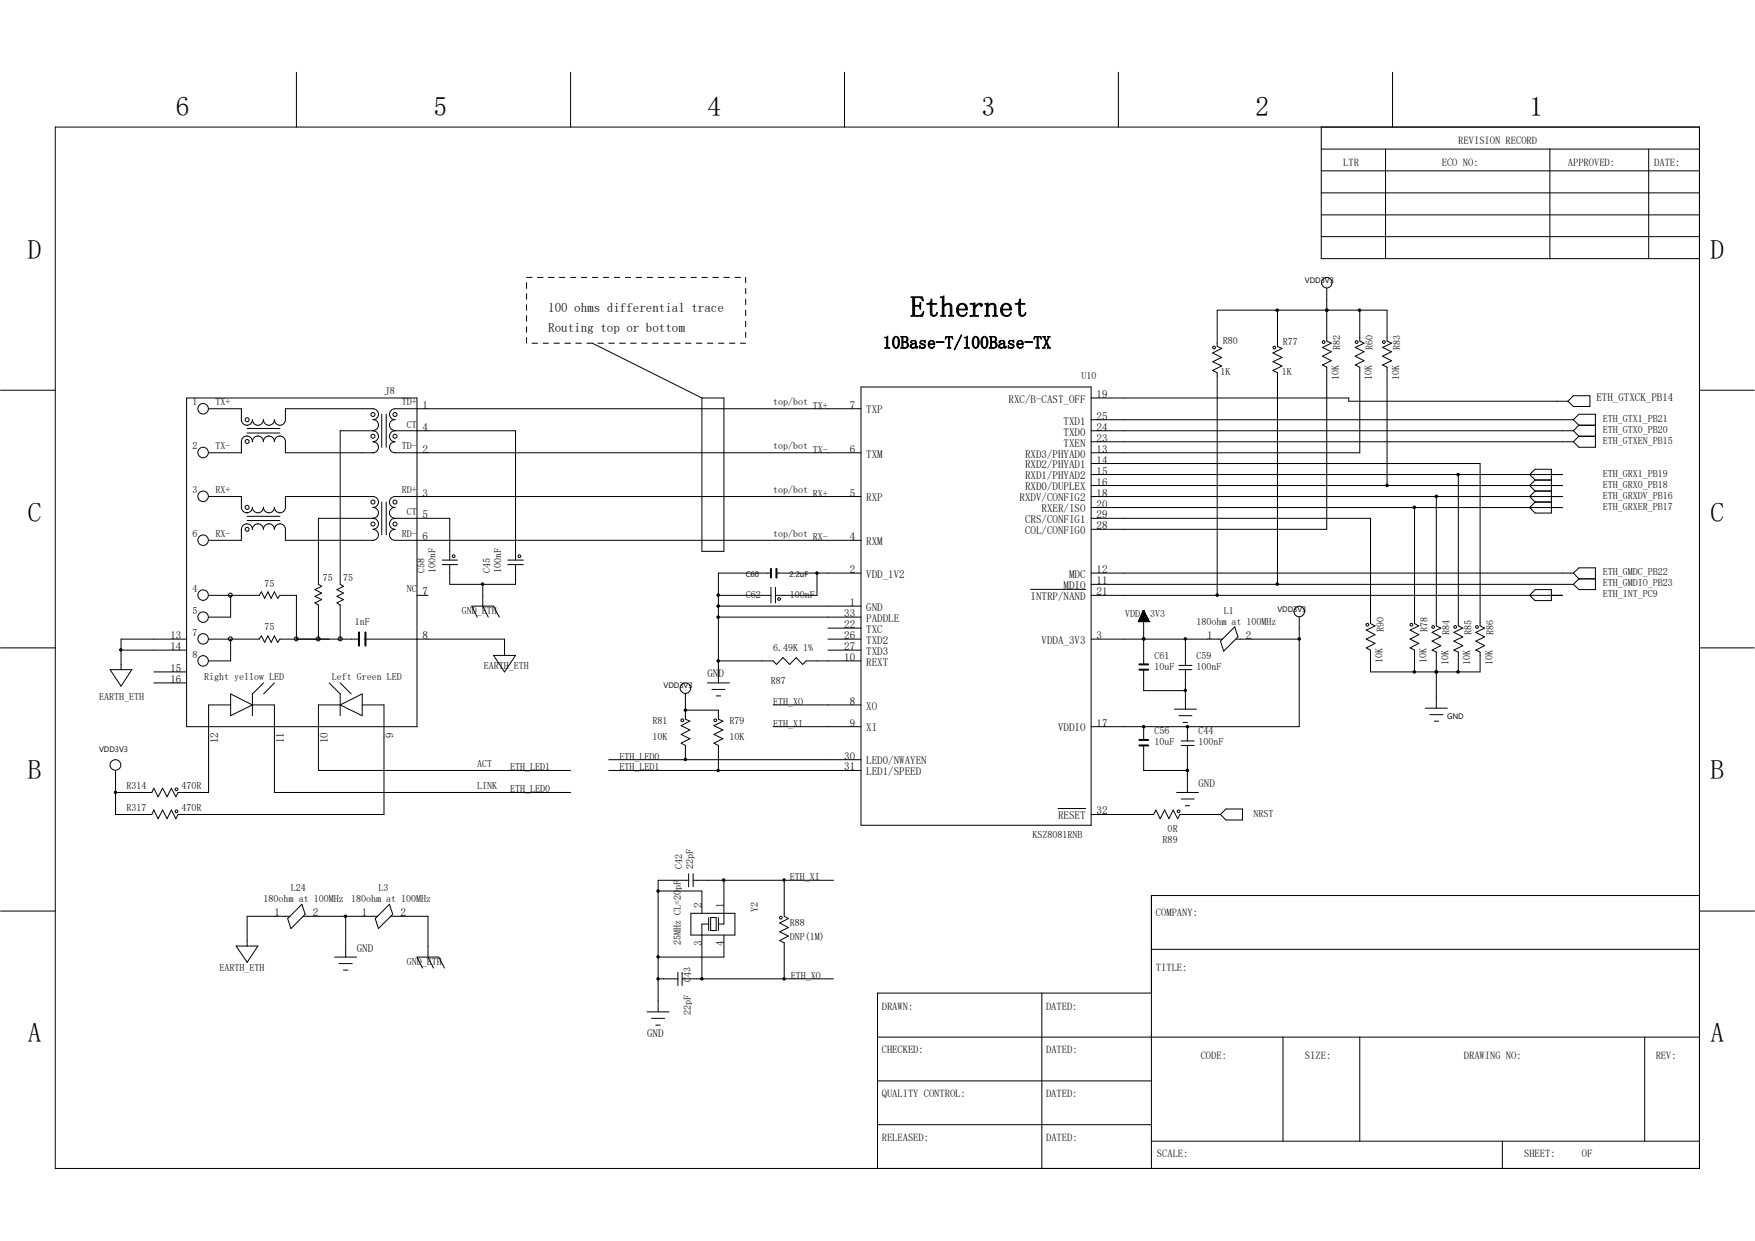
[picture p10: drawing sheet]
<svg xmlns="http://www.w3.org/2000/svg" width="297mm" height="210mm" viewBox="0 0 297 210" stroke-linecap="round" stroke-linejoin="round" font-family="sans-serif">
<g fill="none" stroke="#000" stroke-width=".17">
<path d="M50.2 12.2v9.3M96.6 12.2v9.3M142.9 12.2v9.3M189.3 12.2v9.3M235.7 12.2v9.3M9.4 21.5h278.2v176.2h-278.2zM223.6 25.2h64M223.6 28.9h64M223.6 36.4h64M223.6 21.5v22.3h64M223.6 32.6h64M234.5 25.2v18.6"/>
<path d="M262.3 25.2v18.6M279 25.2v18.6M89.1 47.8v1M89.1 49.7v.9M89.1 51.6v.9M89.1 53.4v1M89.1 55.3v.9M89.1 57.1v1M89.1 46.9h.9M90 58.1h1M91 46.9h.9M91.9 58.1h.9"/>
<path d="M92.8 46.9h1M93.8 58.1h.9M94.7 46.9h.9M95.6 58.1h1M96.6 46.9h.9M97.5 58.1h.9M98.4 46.9h.9M99.3 58.1h.9l18.6 9.3M100.2 46.9h1M101.2 58.1h.9M102.1 46.9h.9M103 58.1h1"/>
<path d="M104 46.9h.9M104.9 58.1h.9M105.8 46.9h.9M106.7 58.1h1M107.7 46.9h.9M108.6 58.1h.9M109.5 46.9h.9M110.4 58.1h1M111.4 46.9h.9M112.3 58.1h.9M113.2 46.9h.9M114.1 58.1h1"/>
<path d="M115.1 46.9h.9M116 58.1h.9M116.9 46.9h1M117.9 58.1h.9M118.8 46.9h.9M119.7 58.1h.9M120.6 46.9h1M121.6 58.1h.9M122.5 46.9h.9M123.4 58.1h1M124.4 46.9h.9M125.3 58.1h.9"/>
<path d="M126.2 46.9v.9M126.2 48.8v.9M126.2 50.6v1M126.2 52.5v.9M126.2 54.4v.9M126.2 56.2v.9M216.2 52.5v6.1l.8 .4-1.6 .7 1.6 .8-1.6 .7 1.6 .7-1.6 .8 .8 .4v35.8M223.6 40h64M224.5 52.5h.1M224.5 48.8v8.9l.8 .4-1.5 .7 1.5 .7-1.5 .8 1.5 .7-1.5 .8 .7 .3v27.5h-39.8M230.1 52.5v5.2l.7 .4-1.4 .7 1.4 .7-1.4 .8 1.4 .7-1.4 .8 .7 .3v14.5h-45.4M.1 66h9.3"/>
<path d="M31.6 67.4h39v55.6h-39zM35.3 69.2h5.6v1.8M40.9 74.8v1.8h-5.6M40.9 71a.82 .82 0 0 0 .9 1M41.8 73.8a.93 .93 0 0 1 .9 1M41.8 73.8a.84 .84 0 0 0-.9 .9M41.8 72.5h5.6M41.8 73.3h5.6M42.7 71a.93 .93 0 0 1-.9 1M43.6 73.8a.93 .93 0 0 1 1 1M43.6 73.8a.82 .82 0 0 0-.9 .9M44.6 71a.91 .91 0 0 1-.9 1 .91 .91 0 0 1-.9-1"/>
<path d="M45.5 73.8a.93 .93 0 0 1 .9 1M45.5 73.8a.82 .82 0 0 0-.9 .9M47.4 73.8a.93 .93 0 0 1 .9 1v1.8h14.8a.93 .93 0 0 0 1-.9 .93 .93 0 0 0-1-.9M47.4 73.8a.82 .82 0 0 0-1 .9M63.1 69.2a.93 .93 0 0 1 1 .9 .93 .93 0 0 1-1 .9h.1M63.1 71a.93 .93 0 0 1 1 1M63.1 72.9a.93 .93 0 0 1 1 .9 .93 .93 0 0 1-1 1h.1M63.2 69.2h-14.9v1.8a.93 .93 0 0 1-.9 1 .93 .93 0 0 1-1-1 .91 .91 0 0 1-.9 1 .91 .91 0 0 1-.9-1M63.2 72.9h.1M63.2 72.9h-5.6v26l.5 .3-1.1 .6 1.1 .6-1.1 .5 1.1 .6-1.1 .5 .6 .4v5.8M64.1 71.9a.93 .93 0 0 1-1 1h.1M64.6 70.1v5.6"/>
<path d="M65.4 70.1v5.6M66 70.1a.8 .8 0 0 0 .8 .9 .93 .93 0 0 0-.9 .9M66 72l-.1-.1a.93 .93 0 0 0 .9 1M66 73.8a.82 .82 0 0 0 .8 1 .93 .93 0 0 0-.9 .9M66 75.7a.82 .82 0 0 0 .8 .9h78.9M66.8 72.9a.82 .82 0 0 0-.9 .9M66.8 72.9h20.4v21.9M118.8 67.4h3.7v25.9h-3.7zM145.7 69.2h-78.9a.93 .93 0 0 0-.9 .9M145.7 65.5h39v74.2h-39zM184.7 67.4h43.6v.5h37M184.7 78.4h65.8v27.5l.7 .4-1.4 .7 1.4 .8-1.4 .7 1.4 .8-1.4 .7 .7 .4v3.3h-18.6v-3.7l-.7-.4 1.5-.7-1.5-.7 1.5-.8-1.5-.8 1.5-.7-.8-.4v-17.8h-47.2"/>
<path d="M184.7 71h81.6M184.7 72.9h81.6M184.7 74.8h81.6M266.3 72.9l.9 .9M266.3 71l.9-.9h2.8v5.6h-2.8l-.9-.9M266.3 71l.9 1M266.3 67h2.8v1.8h-2.8l-1-.9zM267.2 73.8l-.9 1M267.2 73.8h2.8M267.2 72h2.8M267.2 72l-.9 .9M287.6 66h9.3"/>
<path d="M35.3 84h5.6v1.9M40.9 85.9a.93 .93 0 0 0 .9 .9M41.8 88.6a.93 .93 0 0 1 .9 1 .86 .86 0 0 1 .9-.9M41.8 88.7a.84 .84 0 0 0-.9 .9v1.8h-5.6M41.8 87.4h5.6M41.8 88.1h5.6M42.7 85.9a.93 .93 0 0 1-.9 .9M43.6 88.6a.93 .93 0 0 1 1 1 .86 .86 0 0 1 .9-.9M44.6 85.9a.93 .93 0 0 1-1 .9 .93 .93 0 0 1-.9-.9h.1M45.5 88.6a.93 .93 0 0 1 .9 1 .86 .86 0 0 1 1-.9M46.4 85.9a.93 .93 0 0 1-.9 .9 .93 .93 0 0 1-.9-.9M47.4 88.6a.93 .93 0 0 1 .9 1v1.8h14.8a.93 .93 0 0 0 1-.9 .93 .93 0 0 0-1-.9"/>
<path d="M48.3 85.9a.93 .93 0 0 1-.9 .9 .93 .93 0 0 1-1-.9M63.1 87.7a.93 .93 0 0 1 1 1M63.1 84a.93 .93 0 0 1 1 1 .93 .93 0 0 1-1 .9h.1M63.1 85.9a.93 .93 0 0 1 1 .9M63.2 87.7h.1M63.2 87.7h-9.3v11.2l.5 .3-1.1 .6 1.1 .6-1.1 .5 1.1 .6-1.1 .5 .6 .4v5.8M63.2 84h-14.9v1.9M64.1 88.6a.93 .93 0 0 1-1 1h.1M64.1 86.8a.93 .93 0 0 1-1 .9h.1M64.6 85v5.5M65.4 85v5.5M66 85a.8 .8 0 0 0 .8 .9 .93 .93 0 0 0-.9 .9"/>
<path d="M66 86.8h-.1a.93 .93 0 0 0 .9 .9h9.3v7.1M66 88.7l-.1-.1a.93 .93 0 0 0 .9 1M66 90.5a.82 .82 0 0 0 .8 .9h78.9M66.8 87.8a.82 .82 0 0 0-.9 .8M66.8 89.6a.82 .82 0 0 0-.9 .9M74.8 95.5h2.6M74.8 94.8h2.6M76.1 95.5v3.4h11.1v-3.4M81.7 98.9v3.7l.9 1.8M85.9 95.5h2.7M85.9 94.8h2.7M130.5 97h-8.9v18.6"/>
<path d="M130.5 99.4v2.6M131.2 99.4v2.6M131.4 97h14.3M138.3 97v3.8h-7.1M145.7 84h-78.9a.93 .93 0 0 0-.9 1M174.4 99.7h9.3M184.7 80.3h79.7M184.7 82.2h79.7M184.7 84h79.7M184.7 85.9h79.7M184.7 97h81.6M184.7 98.9h81.6"/>
<path d="M234.7 82.2v-20.1l-.7-.3 1.5-.8-1.5-.7 1.5-.8-1.5-.7 1.5-.7-.8-.4v-5.2h-28.7v6.1l.8 .4-1.6 .7 1.6 .8-1.6 .7 1.6 .7-1.6 .8 .8 .4v37.7M239.4 85.9v19.6l.7 .4-1.5 .7 1.5 .8-1.5 .8 1.5 .7-1.5 .7 .8 .4v3.7M243.1 84v21.9l.7 .4-1.4 .7 1.4 .8-1.4 .7 1.4 .8-1.4 .7 .7 .4v9.4M246.8 80.3v25.6l.8 .4-1.6 .7 1.6 .8-1.6 .7 1.6 .8-1.6 .7 .8 .4v3.3M259.8 81.2l-.9-.9 .9-.9h2.8v7.4h-2.8l-.9-.9 .9-.9M259.8 99.8h2.8v1.8h-2.8l-.9-.8zM259.8 81.2h2.8M259.8 81.2l-.9 1 .9 .9M259.8 83.1h2.8M259.8 85h2.8M259.8 83.1l-.9 .9 .9 1M266.3 97l.9-.9h2.8v3.7h-2.8l-.9-.9"/>
<path d="M266.3 97l.9 1M267.2 98h2.8M267.2 98l-.9 .9M.1 109.6h9.3M18.6 113.3h3.7l-1.8 2.8zM20.5 110h11.1M26 113.7h5.6M26 115.6h5.6M31.6 108.2h-11.1v5.1M35.3 100.8h8.6l.3-.6 .6 1.1 .5-1.1 .6 1.1 .5-1.1 .6 1.1 .4-.5h2.8v7.4M35.3 108.2h8.6l.3-.6 .6 1.1 .5-1.1 .6 1.1 .5-1.1 .6 1.1 .4-.5h13.3M39 100.8v3.6h-3.7"/>
<path d="M39 108.2v3.6h-3.7M39 119.3h-3.7v14.8h-5.2l-.3 .7-.8-1.4-.7 1.4-.8-1.4-.7 1.4-.8-1.4-.3 .7h-6.1M39 117.4l3.7 1.9-3.7 1.8zM42.7 119.3h3.7v14.8h50.2M44.6 115.6l-1.9 1.8v3.7M46.4 115.6l-1.8 1.8M55.7 115.6l1.9 1.8v3.7M57.6 119.3h-3.7v11.1h42.7M57.6 119.3l3.7-1.9v3.7zM57.6 115.6l1.8 1.8M61.3 119.3h3.7v18.5h-34.9l-.3 .8-.8-1.5-.7 1.5-.8-1.5-.7 1.5-.8-1.5-.3 .7h-6.1v-7.4M61.6 108.2h23.8v2.7"/>
<path d="M70.6 100.8h1.8M80.8 104.4l-1-1.8h3.7l1 1.8M83.5 110.9h3.7l-1.8 2.8zM116 117.4v4.3l.8 .3-1.5 .8 1.5 .7-1.5 .8 1.5 .7-1.5 .8 .7 .4v2.4M119.7 115.6h3.7M120.5 116.7h2.2M121.2 117.8h.8M121.6 100.8h8.9M121.6 102.6h24.1M121.6 104.4h24.1M121.6 111.8h9.3l.5 .6 1.1-1.1 1.1 1.1 1.1-1.1 1.1 1.1 .6-.6h9.3M130.9 119.3h14.8"/>
<path d="M140.1 108.2h5.6M140.1 106.3h5.6M140.1 110h5.6M184.7 100.8h79.7M184.7 108.2h22.2M192.7 105.2h.1M192.7 105.2h1.8M192.7 105.1h1.7M192.7 105v.2M192.7 105h1.7M192.8 104.9h1.6M192.8 104.9v.3"/>
<path d="M192.8 104.9h1.5M192.9 104.8h1.4M192.9 104.7v.5M192.9 104.7h1.3M192.9 104.6h1.3M192.9 104.6v.6M193 104.6h1.2v.6M193 104.5h1.1M193 104.4v.8M193 104.4h1.1M193.1 104.3h1v.9M193.1 104.2v1"/>
<path d="M193.1 104.2h.9M193.2 104.2h.8M193.2 104.1v1.1M193.2 104.1h.7M193.2 103.9v1.3M193.3 104h.5M193.3 103.9h.5M193.3 103.8v1.4M193.3 103.8h.5M193.4 103.7h.4M193.4 103.6v1.6M193.4 103.7h.3"/>
<path d="M193.5 103.6h.2M193.5 103.5h.1M193.5 103.5v1.7M193.5 103.3h.1M193.5 108.2h.1M193.5 103.3v9.1M193.5 113.3v3.6h7.1M193.5 103.3l-.8 1.9M193.5 103.3l1 1.9M193.5 103.4l.1 1.8M193.7 103.5v1.7M193.8 103.7v1.5"/>
<path d="M193.8 103.8v1.4M193.9 104v1.2M194 104.1v1.1M194.1 104.4v.8M194.3 104.7v.5M194.4 104.9v.3M194.4 105v.2M194.5 105.2h.1M199.5 112.6h2.2M199.5 113.3h2.2M200.6 108.2v4.4M200.6 113.3v6.7"/>
<path d="M206.5 108.5l2.5-2.4 .5 1.7-2.4 2.4zM209.2 108.2h10.7M219.9 104.4v18.6h-35.2M241.2 119.8h3.7M243.1 113.7h.1M287.6 109.6h9.3M103 128.6h42.7M103 130.4h42.7M116 120.2h5.6v1.5l.7 .3-1.5 .8 1.5 .7-1.5 .8 1.5 .7-1.5 .8 .8 .4v4.2M130.9 123h14.8M179.1 136.8h4.6M184.7 137.8h10.5l.4-.7 .7 1.5 .8-1.5 .7 1.5 .7-1.5 .8 1.5 .4-.8h6.8"/>
<path d="M193.5 123h.1M193.5 126.2v4.2h7.5M193.5 123v2.2M198.8 120h3.7M199.1 134.1h3.7M199.5 121.1h2.2M199.9 125.4h2.2M199.9 126.2h2.2M199.9 135.2h2.2M200.2 122.3h.8M200.6 136.4h.7M201 123h.1"/>
<path d="M201 123v2.4M201 126.2v7.9M207.5 136.9h2.8v1.9h-2.8l-1-1zM242 120.9h2.2M242.7 122h.8M.1 154.2h9.3M48.7 155.4l2.4-2.4 .5 1.7-2.4 2.4zM49.1 155.1h-7.3v5M51.3 155.1h12.6M58.5 155.1v6.9M63.5 155.4l2.4-2.4 .6 1.7-2.4 2.4zM66.1 155.1h6.3v6.9l1 1.8"/>
<path d="M111.4 150.8h7.4v3.8M116.5 149h-5.1v22.2M116.5 147.9v2.2M116.9 154.6h7.5v3.6h-7.5zM117.3 149h23.8M117.3 147.9v2.2M119.9 156.4h-1.1v9.3M119.9 155.3v2.2M120.3 155.3h.9v2.2h-.9zM121.6 155.3v2.2M122.5 149v7.4h-.9M122.5 158.2v3.8h-11.1"/>
<path d="M132.7 149v6.1l.7 .3-1.4 .8 1.4 .8-1.4 .7 1.4 .7-1.4 .8 .7 .4v6.1M287.6 151.6h-92.7v46.1M287.7 154.2h9.2M40 160.1h3.6l-1.8 2.8zM56.6 162h3.8M57.4 163.1h2.2M58.1 164.2h.8M71.5 163.8l-.9-1.8h3.7l.9 1.8M109.5 171.2h3.7M110.3 172.3h2.2M111 173.5h.7M111.4 165.7h3.3"/>
<path d="M114.7 164.5v2.3M115.4 165.7h25.7M115.4 164.5v2.3M148.5 175.5h139.1M176.3 168.1v29.6M194.9 160.7h92.7M194.9 168.1h-46.4v29.6M217.1 175.5v17.6M230.1 175.5v17.6M278.3 175.5v17.6M148.5 182.9h46.4M148.5 190.3h46.4"/>
<path d="M194.9 193.1h92.7M254.3 193.1v4.6"/>
<circle cx="205.5" cy="58.8" r=".23"/>
<circle cx="215.7" cy="58.8" r=".23"/>
<circle cx="224" cy="57.9" r=".23"/>
<circle cx="224.5" cy="47.8" r=".89"/>
<circle cx="229.6" cy="57.9" r=".23"/>
<circle cx="234.2" cy="57.9" r=".23"/>
<circle cx="34.4" cy="69.2" r=".89"/>
<circle cx="34.4" cy="76.6" r=".89"/>
<circle cx="41.8" cy="71" r=".34"/>
<circle cx="41.8" cy="74.7" r=".34"/>
<circle cx="63.1" cy="73.8" r=".34"/>
<circle cx="63.1" cy="70.1" r=".34"/>
<circle cx="66.8" cy="73.8" r=".34"/>
<circle cx="66.8" cy="70.1" r=".34"/>
<circle cx="34.4" cy="84" r=".89"/>
<circle cx="34.4" cy="91.4" r=".89"/>
<circle cx="41.8" cy="85.9" r=".34"/>
<circle cx="41.8" cy="89.6" r=".34"/>
<circle cx="63.1" cy="88.7" r=".34"/>
<circle cx="63.1" cy="85" r=".34"/>
<circle cx="66.8" cy="88.7" r=".34"/>
<circle cx="66.8" cy="85" r=".34"/>
<circle cx="76.8" cy="94.1" r=".23"/>
<circle cx="87.9" cy="94.1" r=".23"/>
<circle cx="34.4" cy="108.1" r=".89"/>
<circle cx="34.4" cy="100.7" r=".89"/>
<circle cx="34.4" cy="104.4" r=".89"/>
<circle cx="34.4" cy="111.8" r=".89"/>
<circle cx="39" cy="108.1" r=".34"/>
<circle cx="39" cy="100.7" r=".34"/>
<circle cx="50.1" cy="108.1" r=".33"/>
<circle cx="53.8" cy="108.1" r=".34"/>
<circle cx="57.6" cy="108.1" r=".34"/>
<circle cx="116" cy="116.5" r=".89"/>
<circle cx="131.8" cy="101.4" r=".23"/>
<circle cx="219.9" cy="103.5" r=".89"/>
<circle cx="231.4" cy="105.7" r=".23"/>
<circle cx="238.9" cy="105.7" r=".23"/>
<circle cx="242.5" cy="106.1" r=".23"/>
<circle cx="246.3" cy="106.1" r=".23"/>
<circle cx="250" cy="106.1" r=".23"/>
<circle cx="19.5" cy="129.5" r=".9"/>
<circle cx="29.9" cy="137.3" r=".23"/>
<circle cx="29.9" cy="133.6" r=".23"/>
<circle cx="115.5" cy="121.9" r=".23"/>
<circle cx="121.1" cy="121.9" r=".23"/>
<circle cx="199.5" cy="137.3" r=".23"/>
<circle cx="132.1" cy="155.3" r=".23"/>
</g>
<path d="M130.5 96.3v1.4M131.4 96.3v1.4M60.7 107v2.3M61.8 107v2.3M192.8 112.4h1.5M192.8 113.3h1.5M192.8 125.2h1.5M192.8 126.2h1.5" fill="none" stroke="#000" stroke-width=".34"/>
<g fill="#000" stroke="#000" stroke-width=".17">
<circle cx="216.2" cy="52.5" r=".21"/>
<circle cx="224.5" cy="52.5" r=".21"/>
<circle cx="230.1" cy="52.5" r=".21"/>
<circle cx="81.7" cy="98.8" r=".21"/>
<circle cx="138.3" cy="97" r=".21"/>
<circle cx="216.2" cy="98.8" r=".21"/>
<circle cx="234.7" cy="82.1" r=".21"/>
<circle cx="239.4" cy="85.9" r=".21"/>
<circle cx="243.1" cy="84" r=".21"/>
<circle cx="246.8" cy="80.3" r=".21"/>
<circle cx="20.4" cy="110" r=".21"/>
<circle cx="121.5" cy="102.6" r=".21"/>
<circle cx="121.5" cy="104.4" r=".21"/>
<circle cx="121.5" cy="111.8" r=".21"/>
<circle cx="121.5" cy="100.7" r=".21"/>
<circle cx="193.5" cy="108.1" r=".21"/>
<circle cx="200.6" cy="116.8" r=".2"/>
<circle cx="200.6" cy="108.1" r=".2"/>
<circle cx="206" cy="100.7" r=".21"/>
<circle cx="219.9" cy="108.1" r=".21"/>
<circle cx="239.4" cy="113.7" r=".21"/>
<circle cx="243.1" cy="113.7" r=".21"/>
<circle cx="246.8" cy="113.7" r=".21"/>
<circle cx="19.5" cy="134.1" r=".2"/>
<circle cx="116" cy="120.2" r=".21"/>
<circle cx="116" cy="128.5" r=".21"/>
<circle cx="121.5" cy="130.4" r=".21"/>
<circle cx="193.5" cy="123" r=".21"/>
<circle cx="201" cy="123" r=".21"/>
<circle cx="201" cy="130.4" r=".21"/>
<circle cx="58.5" cy="155.1" r=".21"/>
<circle cx="111.3" cy="150.8" r=".2"/>
<circle cx="122.5" cy="148.9" r=".21"/>
<circle cx="132.7" cy="148.9" r=".2"/>
<circle cx="111.3" cy="165.6" r=".2"/>
<circle cx="111.3" cy="161.9" r=".2"/>
<circle cx="118.8" cy="165.7" r=".21"/>
<circle cx="132.7" cy="165.6" r=".2"/>
</g>
<text font-size="4.9" x="154.1" y="53.6">Ethernet</text>
<g font-size="4.6">
<text x="29.8" y="19.6">6</text>
<text x="73.4" y="19.6">5</text>
<text x="119.7" y="19.6">4</text>
<text x="166.1" y="19.6">3</text>
<text x="212.5" y="19.6">2</text>
<text x="258.9" y="19.6">1</text>
<text x="4.7" y="43.8">D</text>
<text x="289.5" y="43.8">D</text>
<text x="4.7" y="88.3">C</text>
<text x="289.5" y="88.3">C</text>
<text x="4.7" y="131.9">B</text>
<text x="289.5" y="131.9">B</text>
<text x="4.7" y="176.4">A</text>
<text x="289.5" y="176.4">A</text>
</g>
<text font-size="3" x="149.4" y="59">10Base-T/100Base-TX</text>
<g font-size="2.2">
<text x="92.8" y="52.9">100 ohms differential trace</text>
<text x="92.8" y="56.2">Routing top or bottom</text>
</g>
<g font-size="1.9">
<text x="71.5" y="69.2">1</text>
<text x="143.8" y="69.2">7</text>
<text x="146.6" y="70">TXP</text>
<text x="170.7" y="68.2">RXC/B-CAST_OFF</text>
<text x="180" y="71.8">TXD1</text>
<text x="185.6" y="67.4">19</text>
<text x="185.6" y="71">25</text>
<text x="270.2" y="67.9">ETH_GTXCK_PB14</text>
<text x="71.5" y="76.6">2</text>
<text x="71.5" y="72.9">4</text>
<text x="143.8" y="76.6">6</text>
<text x="146.6" y="77.4">TXM</text>
<text x="173.5" y="77.4">RXD3/PHYAD0</text>
<text x="180" y="73.7">TXD0</text>
<text x="180" y="75.6">TXEN</text>
<text x="185.6" y="72.9">24</text>
<text x="185.6" y="74.8">23</text>
<text x="185.6" y="76.6">13</text>
<text x="173.5" y="79.2">RXD2/PHYAD1</text>
<text x="173.5" y="81.1">RXD1/PHYAD2</text>
<text x="173.5" y="83">RXD0/DUPLEX</text>
<text x="185.6" y="78.4">14</text>
<text x="185.6" y="80.3">15</text>
<text x="185.6" y="82.2">16</text>
<text x="71.5" y="84">3</text>
<text x="71.5" y="87.7">5</text>
<text x="143.8" y="84">5</text>
<text x="146.6" y="84.8">RXP</text>
<text x="172.6" y="84.8">RXDV/CONFIG2</text>
<text x="173.5" y="88.5">CRS/CONFIG1</text>
<text x="176.3" y="86.7">RXER/ISO</text>
<text x="185.6" y="87.7">29</text>
<text x="185.6" y="89.6">28</text>
<text x="185.6" y="84">18</text>
<text x="185.6" y="85.9">20</text>
<text x="71.5" y="91.4">6</text>
<text x="143.8" y="91.4">4</text>
<text x="146.6" y="92.2">RXM</text>
<text x="173.5" y="90.4">COL/CONFIG0</text>
<text x="71.5" y="100.8">7</text>
<text x="143.8" y="97">2</text>
<text x="146.6" y="97.8">VDD_1V2</text>
<text x="174.4" y="101.6">INTRP/NAND</text>
<text x="180" y="99.7">MDIO</text>
<text x="180.9" y="97.8">MDC</text>
<text x="185.6" y="97">12</text>
<text x="185.6" y="98.9">11</text>
<text x="185.6" y="100.8">21</text>
<text x="142.9" y="104.4">33</text>
<text x="142.9" y="106.3">22</text>
<text x="143.8" y="102.6">1</text>
<text x="146.6" y="103.4">GND</text>
<text x="146.6" y="105.2">PADDLE</text>
<text x="146.6" y="107.1">TXC</text>
<text x="28.8" y="108.2">13</text>
<text x="28.8" y="110">14</text>
<text x="28.8" y="113.7">15</text>
<text x="71.5" y="108.2">8</text>
<text x="142.9" y="108.2">26</text>
<text x="142.9" y="110">27</text>
<text x="142.9" y="111.8">10</text>
<text x="146.6" y="109">TXD2</text>
<text x="146.6" y="110.8">TXD3</text>
<text x="146.6" y="112.6">REXT</text>
<text x="176.3" y="109">VDDA_3V3</text>
<text x="185.6" y="108.2">3</text>
<text x="204.3" y="108.2">1</text>
<text x="210.8" y="108.2">2</text>
<text x="28.8" y="115.6">16</text>
<text x="119.7" y="114.6">GND</text>
<text x="143.8" y="119.3">8</text>
<text x="36.9" y="125.8" transform="rotate(-90 36.9 125.8)">12</text>
<text x="48.1" y="125.8" transform="rotate(-90 48.1 125.8)">11</text>
<text x="55.5" y="125.8" transform="rotate(-90 55.5 125.8)">10</text>
<text x="66.6" y="124.8" transform="rotate(-90 66.6 124.8)">9</text>
<text x="143.8" y="123">9</text>
<text x="146.6" y="120.1">XO</text>
<text x="146.6" y="123.8">XI</text>
<text x="179.1" y="123.8">VDDIO</text>
<text x="185.6" y="123">17</text>
<text x="142.9" y="128.6">30</text>
<text x="142.9" y="130.4">31</text>
<text x="146.6" y="129.4">LED0/NWAYEN</text>
<text x="146.6" y="131.2">LED1/SPEED</text>
<text x="185.6" y="137.8">32</text>
<text x="202.8" y="133.2">GND</text>
<text x="179.1" y="138.6">RESET</text>
<text x="46.4" y="155.1">1</text>
<text x="52.9" y="155.1">2</text>
<text x="61.3" y="155.1">1</text>
<text x="67.8" y="155.1">2</text>
<text x="118.8" y="153.6" transform="rotate(-90 118.8 153.6)">2</text>
<text x="122.5" y="153.6" transform="rotate(-90 122.5 153.6)">1</text>
<text x="60.4" y="161">GND</text>
<text x="118.8" y="160.1" transform="rotate(-90 118.8 160.1)">3</text>
<text x="122.5" y="160.1" transform="rotate(-90 122.5 160.1)">4</text>
<text x="109.5" y="175.5">GND</text>
</g>
<g font-size="1.8">
<text x="227.3" y="28">LTR</text>
<text x="244" y="28">ECO NO:</text>
<text x="246.8" y="24.3">REVISION RECORD</text>
<text x="265.3" y="28">APPROVED:</text>
<text x="280" y="28">DATE:</text>
<text x="195.6" y="155.1">COMPANY:</text>
<text x="195.6" y="164.4">TITLE:</text>
<text x="149.2" y="170.9">DRAWN:</text>
<text x="177" y="170.9">DATED:</text>
<text x="149.2" y="178.3">CHECKED:</text>
<text x="177" y="178.3">DATED:</text>
<text x="203.2" y="179.2">CODE:</text>
<text x="220.9" y="179.2">SIZE:</text>
<text x="247.7" y="179.2">DRAWING NO:</text>
<text x="280.2" y="179.2">REV:</text>
<text x="149.2" y="185.7">QUALITY CONTROL:</text>
<text x="177" y="185.7">DATED:</text>
<text x="149.2" y="193.1">RELEASED:</text>
<text x="177" y="193.1">DATED:</text>
<text x="195.8" y="195.9">SCALE:</text>
<text x="257.9" y="195.9">SHEET:</text>
<text x="267.7" y="195.9">OF</text>
</g>
<g font-size="1.7">
<text x="206.9" y="58.3">R80</text>
<text x="217.1" y="58.4">R77</text>
<text x="226.8" y="59.2" transform="rotate(-90 226.8 59.2)">R82</text>
<text x="232.3" y="59.2" transform="rotate(-90 232.3 59.2)">R60</text>
<text x="237" y="59.2" transform="rotate(-90 237 59.2)">R83</text>
<text x="183" y="64.2">U10</text>
<text x="206.5" y="63.5">1K</text>
<text x="217" y="63.5">1K</text>
<text x="226.6" y="64.3" transform="rotate(-90 226.6 64.3)">10K</text>
<text x="232.2" y="64.3" transform="rotate(-90 232.2 64.3)">10K</text>
<text x="236.8" y="64.3" transform="rotate(-90 236.8 64.3)">10K</text>
<text x="32.6" y="68.6">1</text>
<text x="36.5" y="68.6">TX+</text>
<text x="65.2" y="66.8">J8</text>
<text x="68" y="68.6">TD+</text>
<text x="130.9" y="68.6">top/bot</text>
<text x="137.6" y="69.2">TX+</text>
<text x="271.3" y="71.4">ETH_GTX1_PB21</text>
<text x="32.6" y="76">2</text>
<text x="36.5" y="76">TX-</text>
<text x="68" y="76">TD-</text>
<text x="68.9" y="72.3">CT</text>
<text x="130.9" y="76">top/bot</text>
<text x="137.6" y="76.6">TX-</text>
<text x="271.3" y="73.3">ETH_GTX0_PB20</text>
<text x="271.3" y="75.1">ETH_GTXEN_PB15</text>
<text x="32.6" y="83.5">3</text>
<text x="36.5" y="83.5">RX+</text>
<text x="68" y="83.5">RD+</text>
<text x="130.9" y="83.5">top/bot</text>
<text x="271.3" y="82.5">ETH_GRX0_PB18</text>
<text x="271.3" y="80.7">ETH_GRX1_PB19</text>
<text x="68.9" y="87.2">CT</text>
<text x="137.6" y="84">RX+</text>
<text x="271.3" y="86.3">ETH_GRXER_PB17</text>
<text x="271.3" y="84.4">ETH_GRXDV_PB16</text>
<text x="32.6" y="90.9">6</text>
<text x="36.5" y="90.9">RX-</text>
<text x="68" y="90.9">RD-</text>
<text x="130.9" y="90.9">top/bot</text>
<text x="137.6" y="91.4">RX-</text>
<text x="32.6" y="100.2">4</text>
<text x="44.7" y="99.4">75</text>
<text x="54.6" y="98.3">75</text>
<text x="58.1" y="98.3">75</text>
<text x="68.9" y="100.2">NC</text>
<text x="71.8" y="97" transform="rotate(-90 71.8 97)">C58</text>
<text x="73.7" y="97" transform="rotate(-90 73.7 97)">100nF</text>
<text x="83" y="97" transform="rotate(-90 83 97)">C45</text>
<text x="84.8" y="97" transform="rotate(-90 84.8 97)">100nF</text>
<text x="126.2" y="101.3">C62</text>
<text x="133.6" y="101.3">100nF</text>
<text x="271.3" y="101.1">ETH_INT_PC9</text>
<text x="271.3" y="99.2">ETH_GMDIO_PB23</text>
<text x="271.3" y="97.4">ETH_GMDC_PB22</text>
<text x="32.6" y="103.9">5</text>
<text x="32.6" y="107.6">7</text>
<text x="44.7" y="106.6">75</text>
<text x="60" y="105.7">1nF</text>
<text x="78.1" y="103.9">GND_ETH</text>
<text x="190.4" y="104.4">VDDA_3V3</text>
<text x="202.5" y="105.7">180ohm at 100MHz</text>
<text x="207.1" y="103.9">L1</text>
<text x="234.2" y="107" transform="rotate(-90 234.2 107)">R90</text>
<text x="241.6" y="107" transform="rotate(-90 241.6 107)">R78</text>
<text x="245.3" y="107.4" transform="rotate(-90 245.3 107.4)">R84</text>
<text x="249" y="107.4" transform="rotate(-90 249 107.4)">R85</text>
<text x="252.7" y="107.4" transform="rotate(-90 252.7 107.4)">R86</text>
<text x="32.6" y="111.3">8</text>
<text x="81.9" y="113.2">EARTH_ETH</text>
<text x="130.9" y="110.2">6.49K 1%</text>
<text x="195.4" y="111.5">C61</text>
<text x="195.4" y="113.3">10uF</text>
<text x="202.5" y="111.5">C59</text>
<text x="202.5" y="113.3">100nF</text>
<text x="234" y="112.2" transform="rotate(-90 234 112.2)">10K</text>
<text x="241.4" y="112.2" transform="rotate(-90 241.4 112.2)">10K</text>
<text x="245.1" y="112.6" transform="rotate(-90 245.1 112.6)">10K</text>
<text x="248.8" y="112.6" transform="rotate(-90 248.8 112.6)">10K</text>
<text x="252.6" y="112.6" transform="rotate(-90 252.6 112.6)">10K</text>
<text x="16.8" y="118.5">EARTH_ETH</text>
<text x="34.5" y="115">Right yellow LED</text>
<text x="56.2" y="115">Left Green LED</text>
<text x="130.5" y="115.7">R87</text>
<text x="130.9" y="119.3">ETH_XO</text>
<text x="110.4" y="122.6">R81</text>
<text x="110.4" y="125.2">10K</text>
<text x="123.4" y="122.6">R79</text>
<text x="123.4" y="125.2">10K</text>
<text x="130.9" y="123">ETH_XI</text>
<text x="195.4" y="124.3">C56</text>
<text x="202.8" y="124.3">C44</text>
<text x="80.8" y="129.8">ACT</text>
<text x="86.3" y="130.4">ETH_LED1</text>
<text x="104.9" y="128.6">ETH_LED0</text>
<text x="104.9" y="130.4">ETH_LED1</text>
<text x="195.4" y="126.2">10uF</text>
<text x="202.8" y="126.2">100nF</text>
<text x="21.4" y="137.2">R317</text>
<text x="21.4" y="133.6">R314</text>
<text x="30.7" y="137.2">470R</text>
<text x="30.7" y="133.6">470R</text>
<text x="80.8" y="133.6">LINK</text>
<text x="86.3" y="134.1">ETH_LED0</text>
<text x="174.7" y="141.7">KSZ8081RNB</text>
<text x="196.8" y="142.6">R89</text>
<text x="197.6" y="140.8">0R</text>
<text x="212.1" y="138.2">NRST</text>
<text x="115.4" y="147.1" transform="rotate(-90 115.4 147.1)">C42</text>
<text x="117.3" y="147.1" transform="rotate(-90 117.3 147.1)">22pF</text>
<text x="133.6" y="149">ETH_XI</text>
<text x="44.6" y="152.7">180ohm at 100MHz</text>
<text x="49.2" y="150.8">L24</text>
<text x="59.4" y="152.7">180ohm at 100MHz</text>
<text x="64.1" y="150.8">L3</text>
<text x="128.2" y="154.4" transform="rotate(-90 128.2 154.4)">Y2</text>
<text x="115.2" y="160" transform="rotate(-90 115.2 160)">25MHz CL=20pF</text>
<text x="133.6" y="156.8">R88</text>
<text x="133.6" y="159">DNP(1M)</text>
<text x="37.2" y="164.4">EARTH_ETH</text>
<text x="68.9" y="163.2">GND_ETH</text>
<text x="116.9" y="166.2" transform="rotate(-90 116.9 166.2)">C43</text>
<text x="133.8" y="165.7">ETH_XO</text>
<text x="116.9" y="171.8" transform="rotate(-90 116.9 171.8)">22pF</text>
</g>
<g font-size="1.3">
<text x="220.9" y="47.8">VDD3V3</text>
<text x="126.2" y="97.6">C60</text>
<text x="133.6" y="97.6">2.2uF</text>
<text x="216.2" y="103.5">VDD3V3</text>
<text x="112.3" y="116.5">VDD3V3</text>
<text x="244.9" y="121.7">GND</text>
<text x="16.8" y="127.3">VDD3V3</text>
</g>
</svg>
